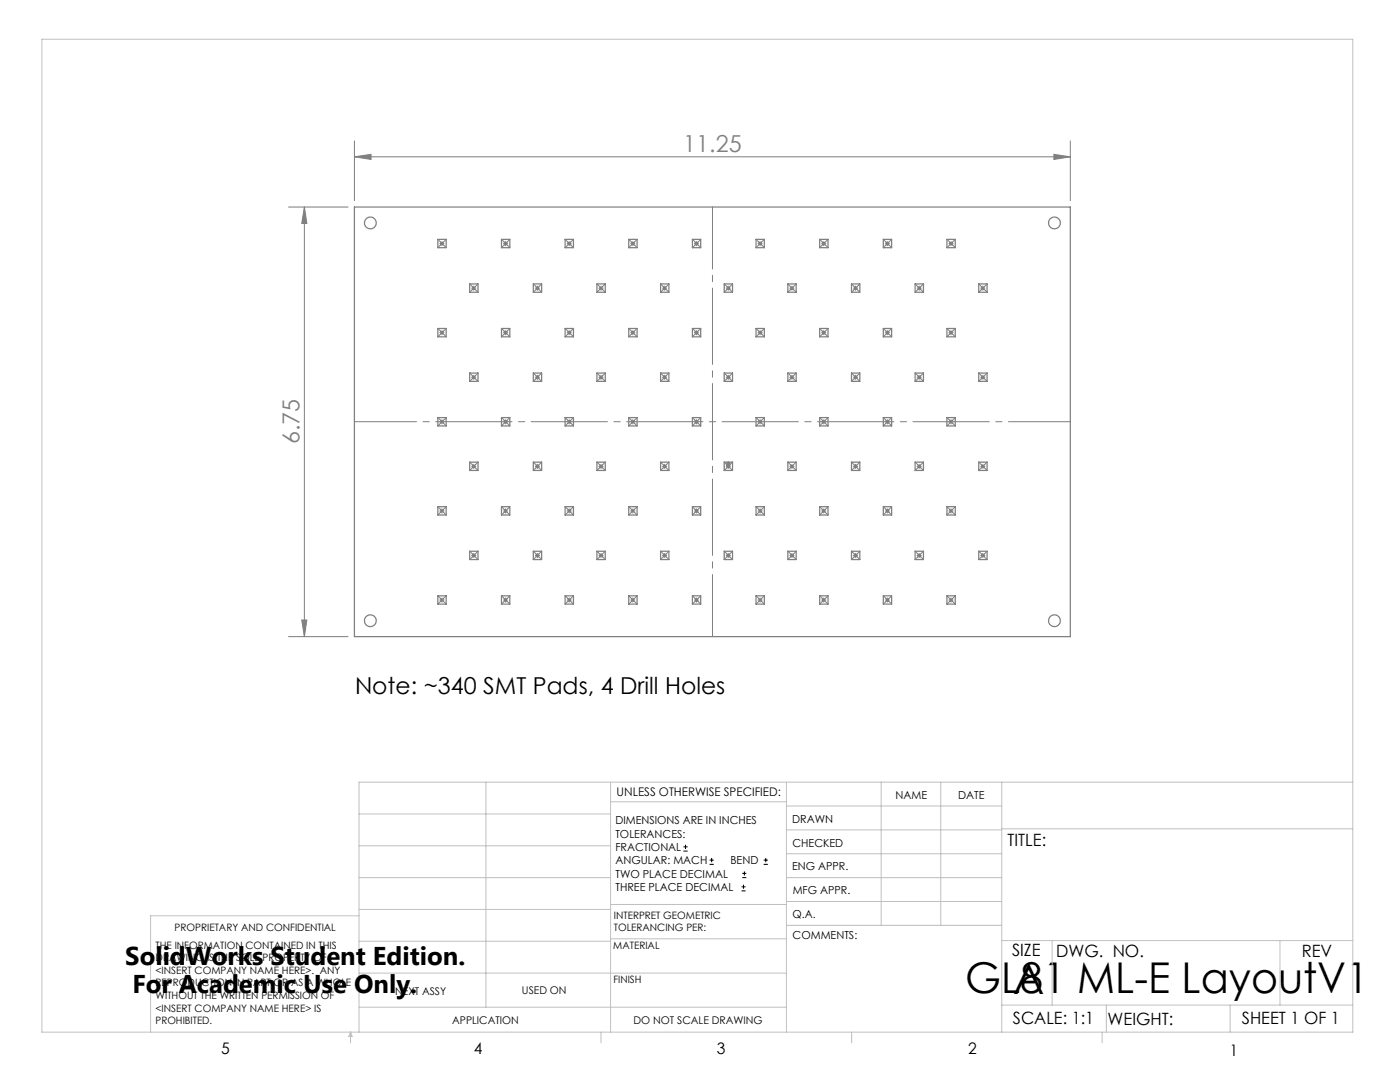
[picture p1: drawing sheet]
<svg xmlns="http://www.w3.org/2000/svg" width="279mm" height="216mm" viewBox="0 0 279 216" stroke-linecap="round" stroke-linejoin="round" font-family="sans-serif">
<g fill="none" stroke="#000" stroke-width=".2">
<path d="M136.4 169.8h.8M136.4 169h.8M136.8 168.6v.8M141.6 172.5h.9M141.6 171.6h.9M142 171.2v.8M148 177.8h.8M148 177h.8M148.1 175.1h.8M148.1 174.3h.8M148.4 176.5v.8M148.6 173.9v.8"/>
<path d="M152.4 172.5h.8M152.4 171.6h.8M152.8 171.2v.8"/>
</g>
<g fill="none" stroke="#808080" stroke-width=".2">
<path d="M70.7 31.3l3.3-.5v1zM70.7 28.1v11.9M70.7 31.3h142.9M210.3 30.8l3.3 .5-3.3 .5zM213.6 28.1v11.9M57.6 41.3h11.9M60.7 41.3v85.7M60.7 41.3l.5 3.3h-1zM87.7 48.6h1M87.8 48.3l.7 .7M88.2 48.1v1M88.5 48.3l-.7 .7"/>
<path d="M94.1 57.5h.9M94.2 57.1l.7 .8M94.5 57v1M94.9 57.1l-.7 .8M100.4 48.6h1M100.5 48.3l.7 .7M100.9 48.1v1M101.2 48.3l-.7 .7M106.8 57.5h.9M106.9 57.1l.7 .8M107.2 57v1M107.6 57.1l-.7 .8"/>
<path d="M113.1 48.6h1M113.2 48.3l.7 .7M113.6 48.1v1M113.9 48.3l-.7 .7M119.5 57.5h.9M119.6 57.1l.7 .8M119.9 57v1M120.3 57.1l-.7 .8M125.8 48.6h1M125.9 48.3l.7 .7M126.3 48.1v1M126.6 48.3l-.7 .7"/>
<path d="M132.2 57.5h.9M132.3 57.1l.7 .8M132.6 57v1M133 57.1l-.7 .8M138.5 48.6h1M138.6 48.3l.7 .7M139 48.1v1M139.3 48.3l-.7 .7M144.9 57.5h.9M145 57.1l.7 .8M145.3 57v1M145.7 57.1l-.7 .8"/>
<path d="M151.2 48.6h1M151.3 48.3l.7 .7M151.7 48.1v1M152 48.3l-.7 .7M157.6 57.5h.9M157.7 57.1l.7 .8M158 57v1M158.4 57.1l-.7 .8M163.9 48.6h1M164 48.3l.7 .7M164.4 48.1v1M164.7 48.3l-.7 .7"/>
<path d="M170.3 57.5h.9M170.4 57.1l.7 .8M170.7 57v1M171.1 57.1l-.7 .8M176.6 48.6h1M176.7 48.3l.7 .7M177.1 48.1v1M177.4 48.3l-.7 .7M183 57.5h.9M183.1 57.1l.7 .8M183.4 57v1M183.8 57.1l-.7 .8"/>
<path d="M189.3 48.6h1M189.4 48.3l.7 .7M189.8 48.1v1M190.1 48.3l-.7 .7M195.7 57.5h.9M195.8 57.1l.7 .8M196.1 57v1M196.5 57.1l-.7 .8M87.7 66.4h1M87.8 66l.7 .7M88.2 65.9v1M88.5 66l-.7 .7"/>
<path d="M94.1 75.3h.9M94.2 74.9l.7 .7M94.5 74.8v1M94.9 74.9l-.7 .7M100.4 66.4h1M100.5 66l.7 .7M100.9 65.9v1M101.2 66l-.7 .7M106.8 75.3h.9M106.9 74.9l.7 .7M107.2 74.8v1M107.6 74.9l-.7 .7"/>
<path d="M113.1 66.4h1M113.2 66l.7 .7M113.6 65.9v1M113.9 66l-.7 .7M119.5 75.3h.9M119.6 74.9l.7 .7M119.9 74.8v1M120.3 74.9l-.7 .7M125.8 66.4h1M125.9 66l.7 .7M126.3 65.9v1M126.6 66l-.7 .7"/>
<path d="M132.2 75.3h.9M132.3 74.9l.7 .7M132.6 74.8v1M133 74.9l-.7 .7M138.5 66.4h1M138.6 66l.7 .7M139 65.9v1M139.3 66l-.7 .7M144.9 75.3h.9M145 74.9l.7 .7M145.3 74.8v1M145.7 74.9l-.7 .7"/>
<path d="M151.2 66.4h1M151.3 66l.7 .7M151.7 65.9v1M152 66l-.7 .7M157.6 75.3h.9M157.7 74.9l.7 .7M158 74.8v1M158.4 74.9l-.7 .7M163.9 66.4h1M164 66l.7 .7M164.4 65.9v1M164.7 66l-.7 .7"/>
<path d="M170.3 75.3h.9M170.4 74.9l.7 .7M170.7 74.8v1M171.1 74.9l-.7 .7M176.6 66.4h1M176.7 66l.7 .7M177.1 65.9v1M177.4 66l-.7 .7M183 75.3h.9M183.1 74.9l.7 .7M183.4 74.8v1M183.8 74.9l-.7 .7"/>
<path d="M189.3 66.4h1M189.4 66l.7 .7M189.8 65.9v1M190.1 66l-.7 .7M195.7 75.3h.9M195.8 74.9l.7 .7M196.1 74.8v1M196.5 74.9l-.7 .7M87.7 84.2h1M87.8 83.8l.7 .7M88.2 83.7v1M88.5 83.8l-.7 .7"/>
<path d="M94.1 93.1h.9M94.2 92.7l.7 .7M94.5 92.6v1M94.9 92.7l-.7 .7M100.4 84.2h1M100.5 83.8l.7 .7M100.9 83.7v1M101.2 83.8l-.7 .7M106.8 93.1h.9M106.9 92.7l.7 .7M107.2 92.6v1M107.6 92.7l-.7 .7"/>
<path d="M113.1 84.2h1M113.2 83.8l.7 .7M113.6 83.7v1M113.9 83.8l-.7 .7M119.5 93.1h.9M119.6 92.7l.7 .7M119.9 92.6v1M120.3 92.7l-.7 .7M125.8 84.2h1M125.9 83.8l.7 .7M126.3 83.7v1M126.6 83.8l-.7 .7"/>
<path d="M132.2 93.1h.9M132.3 92.7l.7 .7M132.6 92.6v1M133 92.7l-.7 .7M138.5 84.2h1M138.6 83.8l.7 .7M139 83.7v1M139.3 83.8l-.7 .7M144.9 93.1h.9M144.9 92.5h.9M145 92.7l.7 .7M145 92.2l.7 .7"/>
<path d="M145.3 92v1.6M145.7 92.7l-.7 .7M145.7 92.2l-.7 .7M151.2 84.2h1M151.3 83.8l.7 .7M151.7 83.7v1M152 83.8l-.7 .7M157.6 93.1h.9M157.7 92.7l.7 .7M158 92.6v1M158.4 92.7l-.7 .7M163.9 84.2h1"/>
<path d="M164 83.8l.7 .7M164.4 83.7v1M164.7 83.8l-.7 .7M170.3 93.1h.9M170.4 92.7l.7 .7M170.7 92.6v1M171.1 92.7l-.7 .7M176.6 84.2h1M176.7 83.8l.7 .7M177.1 83.7v1M177.4 83.8l-.7 .7M183 93.1h.9"/>
<path d="M183.1 92.7l.7 .7M183.4 92.6v1M183.8 92.7l-.7 .7M189.3 84.2h1M189.4 83.8l.7 .7M189.8 83.7v1M190.1 83.8l-.7 .7M195.7 93.1h.9M195.8 92.7l.7 .7M196.1 92.6v1M196.5 92.7l-.7 .7M87.7 119.7h1"/>
<path d="M87.7 102h1M87.8 119.4l.7 .7M87.8 101.6l.7 .7M88.2 101.5v.9M88.2 119.2v1M88.5 119.4l-.7 .7M88.5 101.6l-.7 .7M94.1 110.8h.9M94.2 110.5l.7 .7M94.5 110.3v1M94.9 110.5l-.7 .7M100.4 119.7h1"/>
<path d="M100.4 102h1M100.5 101.6l.7 .7M100.5 119.4l.7 .7M100.9 101.5v.9M100.9 119.2v1M101.2 101.6l-.7 .7M101.2 119.4l-.7 .7M106.8 110.8h.9M106.9 110.5l.7 .7M107.2 110.3v1M107.6 110.5l-.7 .7M113.1 119.7h1"/>
<path d="M113.1 102h1M113.2 101.6l.7 .7M113.2 119.4l.7 .7M113.6 101.5v.9M113.6 119.2v1M113.9 101.6l-.7 .7M113.9 119.4l-.7 .7M119.5 110.8h.9M119.6 110.5l.7 .7M119.9 110.3v1M120.3 110.5l-.7 .7M125.8 119.7h1"/>
<path d="M125.8 102h1M125.9 101.6l.7 .7M125.9 119.4l.7 .7M126.3 101.5v.9M126.3 119.2v1M126.6 101.6l-.7 .7M126.6 119.4l-.7 .7M132.2 110.8h.9M132.3 110.5l.7 .7M132.6 110.3v1M133 110.5l-.7 .7M138.5 119.7h1"/>
<path d="M138.5 102h1M138.6 101.6l.7 .7M138.6 119.4l.7 .7M139 101.5v.9M139 119.2v1M139.3 101.6l-.7 .7M139.3 119.4l-.7 .7M144.9 110.8h.9M145 110.5l.7 .7M145.3 110.3v1M145.7 110.5l-.7 .7M151.2 119.7h1"/>
<path d="M151.2 102h1M151.3 101.6l.7 .7M151.3 119.4l.7 .7M151.7 101.5v.9M151.7 119.2v1M152 101.6l-.7 .7M152 119.4l-.7 .7M157.6 110.8h.9M157.7 110.5l.7 .7M158 110.3v1M158.4 110.5l-.7 .7M163.9 119.7h1"/>
<path d="M163.9 102h1M164 101.6l.7 .7M164 119.4l.7 .7M164.4 101.5v.9M164.4 119.2v1M164.7 101.6l-.7 .7M164.7 119.4l-.7 .7M170.3 110.8h.9M170.4 110.5l.7 .7M170.7 110.3v1M171.1 110.5l-.7 .7M176.6 119.7h1"/>
<path d="M176.6 102h1M176.7 101.6l.7 .7M176.7 119.4l.7 .7M177.1 101.5v.9M177.1 119.2v1M177.4 101.6l-.7 .7M177.4 119.4l-.7 .7M183 110.8h.9M183.1 110.5l.7 .7M183.4 110.3v1M183.8 110.5l-.7 .7M189.3 119.7h1"/>
<path d="M189.3 102h1M189.4 101.6l.7 .7M189.4 119.4l.7 .7M189.8 101.5v.9M189.8 119.2v1M190.1 101.6l-.7 .7M190.1 119.4l-.7 .7M195.7 110.8h.9M195.8 110.5l.7 .7M196.1 110.3v1M196.5 110.5l-.7 .7M57.6 127h11.9"/>
<path d="M60.2 123.7h1l-.5 3.3z"/>
</g>
<g fill="none" stroke="#808080" stroke-width=".25">
<path d="M70.7 41.3h142.9v85.7h-142.9zM87.4 47.8h1.6v1.6h-1.6zM93.7 56.7h1.7v1.6h-1.7zM100.1 47.8h1.6v1.6h-1.6zM106.4 56.7h1.7v1.6h-1.7zM112.8 47.8h1.6v1.6h-1.6zM119.1 56.7h1.7v1.6h-1.7zM125.5 47.8h1.6v1.6h-1.6zM131.8 56.7h1.7v1.6h-1.7zM138.2 47.8h1.6v1.6h-1.6zM144.5 56.7h1.7v1.6h-1.7zM150.9 47.8h1.6v1.6h-1.6z"/>
<path d="M157.2 56.7h1.7v1.6h-1.7zM163.6 47.8h1.6v1.6h-1.6zM169.9 56.7h1.7v1.6h-1.7zM176.3 47.8h1.6v1.6h-1.6zM182.6 56.7h1.7v1.6h-1.7zM189 47.8h1.6v1.6h-1.6zM195.3 56.7h1.7v1.6h-1.7zM87.4 65.5h1.6v1.7h-1.6zM93.7 74.4h1.7v1.7h-1.7zM100.1 65.5h1.6v1.7h-1.6zM106.4 74.4h1.7v1.7h-1.7zM112.8 65.5h1.6v1.7h-1.6z"/>
<path d="M119.1 74.4h1.7v1.7h-1.7zM125.5 65.5h1.6v1.7h-1.6zM131.8 74.4h1.7v1.7h-1.7zM138.2 65.5h1.6v1.7h-1.6zM144.5 74.4h1.7v1.7h-1.7zM150.9 65.5h1.6v1.7h-1.6zM157.2 74.4h1.7v1.7h-1.7zM163.6 65.5h1.6v1.7h-1.6zM169.9 74.4h1.7v1.7h-1.7zM176.3 65.5h1.6v1.7h-1.6zM182.6 74.4h1.7v1.7h-1.7zM189 65.5h1.6v1.7h-1.6z"/>
<path d="M195.3 74.4h1.7v1.7h-1.7zM87.4 83.3h1.6v1.7h-1.6zM93.7 92.2h1.7v1.7h-1.7zM100.1 83.3h1.6v1.7h-1.6zM106.4 92.2h1.7v1.7h-1.7zM112.8 83.3h1.6v1.7h-1.6zM119.1 92.2h1.7v1.7h-1.7zM125.5 83.3h1.6v1.7h-1.6zM131.8 92.2h1.7v1.7h-1.7zM138.2 83.3h1.6v1.7h-1.6zM144.5 92.2h1.7v1.7h-1.7zM150.9 83.3h1.6v1.7h-1.6z"/>
<path d="M157.2 92.2h1.7v1.7h-1.7zM163.6 83.3h1.6v1.7h-1.6zM169.9 92.2h1.7v1.7h-1.7zM176.3 83.3h1.6v1.7h-1.6zM182.6 92.2h1.7v1.7h-1.7zM189 83.3h1.6v1.7h-1.6zM195.3 92.2h1.7v1.7h-1.7zM87.4 101.1h1.6v1.7h-1.6zM87.4 118.9h1.6v1.6h-1.6zM93.7 110h1.7v1.7h-1.7zM100.1 101.1h1.6v1.7h-1.6zM100.1 118.9h1.6v1.6h-1.6z"/>
<path d="M106.4 110h1.7v1.7h-1.7zM112.8 101.1h1.6v1.7h-1.6zM112.8 118.9h1.6v1.6h-1.6zM119.1 110h1.7v1.7h-1.7zM125.5 101.1h1.6v1.7h-1.6zM125.5 118.9h1.6v1.6h-1.6zM131.8 110h1.7v1.7h-1.7zM138.2 101.1h1.6v1.7h-1.6zM138.2 118.9h1.6v1.6h-1.6zM144.5 110h1.7v1.7h-1.7zM150.9 101.1h1.6v1.7h-1.6zM150.9 118.9h1.6v1.6h-1.6z"/>
<path d="M157.2 110h1.7v1.7h-1.7zM163.6 101.1h1.6v1.7h-1.6zM163.6 118.9h1.6v1.6h-1.6zM169.9 110h1.7v1.7h-1.7zM176.3 101.1h1.6v1.7h-1.6zM176.3 118.9h1.6v1.6h-1.6zM182.6 110h1.7v1.7h-1.7zM189 101.1h1.6v1.7h-1.6zM189 118.9h1.6v1.6h-1.6zM195.3 110h1.7v1.7h-1.7z"/>
<circle cx="73.9" cy="44.5" r="1.17"/>
<circle cx="210.4" cy="44.5" r="1.17"/>
<circle cx="73.9" cy="123.9" r="1.18"/>
<circle cx="210.4" cy="123.8" r="1.18"/>
</g>
<g fill="none" stroke="#c0c0c0" stroke-width=".2">
<path d="M8.4 7.8h261.6v198.2h-261.6zM97 156.1v44.9M121.8 156.1v49.9M121.8 160h35.2M157 156.1v49.9M175.9 156.1v28.5M187.7 156.1v28.5M199.9 156.1v49.9M270 156.1h-198.4v49.9M71.6 175.1h50.2M71.6 168.8h50.2M71.6 162.4h50.2"/>
<path d="M157 170.4h42.9M157 165.6h42.9M157 160.8h42.9M157 175.1h42.9M157 179.9h42.9M199.9 165.4h70.1M71.6 194.2h85.4M71.6 187.8h50.2M71.6 181.5h50.2M71.6 182.7h-41.5v23.3M121.8 187.3h35.2M121.8 180.5h35.2"/>
<path d="M157 184.6h42.9M199.9 187.7h70.1M210 187.7v12.9M255.4 187.7v12.9M70 206v2.1M70 206l.3 .8h-.7zM71.6 201h85.4M119.9 206v2.1M170 206v2.1M199.9 200.6h70.1M220 206v2.1M220.8 200.6v5.4"/>
<path d="M245.5 200.6v5.4"/>
</g>
<g fill="none" stroke="#808080" stroke-width=".2" stroke-dasharray="15.2 1.3 1.3 1.3">
<path d="M89 49.4l-1.6-1.6M89 47.8l-1.6 1.6M95.4 58.3l-1.7-1.6M95.4 56.7l-1.7 1.6M101.7 49.4l-1.6-1.6M101.7 47.8l-1.6 1.6M108.1 58.3l-1.7-1.6M108.1 56.7l-1.7 1.6M114.4 49.4l-1.6-1.6M114.4 47.8l-1.6 1.6M120.8 58.3l-1.7-1.6M120.8 56.7l-1.7 1.6"/>
<path d="M127.1 49.4l-1.6-1.6M127.1 47.8l-1.6 1.6M133.5 58.3l-1.7-1.6M133.5 56.7l-1.7 1.6M139.8 49.4l-1.6-1.6M139.8 47.8l-1.6 1.6M146.2 58.3l-1.7-1.6M146.2 56.7l-1.7 1.6M152.5 49.4l-1.6-1.6M152.5 47.8l-1.6 1.6M158.9 58.3l-1.7-1.6M158.9 56.7l-1.7 1.6"/>
<path d="M165.2 49.4l-1.6-1.6M165.2 47.8l-1.6 1.6M171.6 58.3l-1.7-1.6M171.6 56.7l-1.7 1.6M177.9 49.4l-1.6-1.6M177.9 47.8l-1.6 1.6M184.3 58.3l-1.7-1.6M184.3 56.7l-1.7 1.6M190.6 49.4l-1.6-1.6M190.6 47.8l-1.6 1.6M197 58.3l-1.7-1.6M197 56.7l-1.7 1.6"/>
<path d="M89 67.2l-1.6-1.7M89 65.5l-1.6 1.7M95.4 76.1l-1.7-1.7M95.4 74.4l-1.7 1.7M101.7 67.2l-1.6-1.7M101.7 65.5l-1.6 1.7M108.1 76.1l-1.7-1.7M108.1 74.4l-1.7 1.7M114.4 67.2l-1.6-1.7M114.4 65.5l-1.6 1.7M120.8 76.1l-1.7-1.7M120.8 74.4l-1.7 1.7"/>
<path d="M127.1 67.2l-1.6-1.7M127.1 65.5l-1.6 1.7M133.5 76.1l-1.7-1.7M133.5 74.4l-1.7 1.7M139.8 67.2l-1.6-1.7M139.8 65.5l-1.6 1.7M146.2 76.1l-1.7-1.7M146.2 74.4l-1.7 1.7M152.5 67.2l-1.6-1.7M152.5 65.5l-1.6 1.7M158.9 76.1l-1.7-1.7M158.9 74.4l-1.7 1.7"/>
<path d="M165.2 67.2l-1.6-1.7M165.2 65.5l-1.6 1.7M171.6 76.1l-1.7-1.7M171.6 74.4l-1.7 1.7M177.9 67.2l-1.6-1.7M177.9 65.5l-1.6 1.7M184.3 76.1l-1.7-1.7M184.3 74.4l-1.7 1.7M190.6 67.2l-1.6-1.7M190.6 65.5l-1.6 1.7M197 76.1l-1.7-1.7M197 74.4l-1.7 1.7"/>
<path d="M89 85l-1.6-1.7M89 83.3l-1.6 1.7M95.4 93.9l-1.7-1.7M95.4 92.2l-1.7 1.7M101.7 85l-1.6-1.7M101.7 83.3l-1.6 1.7M108.1 93.9l-1.7-1.7M108.1 92.2l-1.7 1.7M114.4 85l-1.6-1.7M114.4 83.3l-1.6 1.7M120.8 93.9l-1.7-1.7M120.8 92.2l-1.7 1.7"/>
<path d="M127.1 85l-1.6-1.7M127.1 83.3l-1.6 1.7M133.5 93.9l-1.7-1.7M133.5 92.2l-1.7 1.7M139.8 85l-1.6-1.7M139.8 83.3l-1.6 1.7M146.2 93.9l-1.7-1.7M146.2 92.2l-1.7 1.7M152.5 85l-1.6-1.7M152.5 83.3l-1.6 1.7M158.9 93.9l-1.7-1.7M158.9 92.2l-1.7 1.7"/>
<path d="M165.2 85l-1.6-1.7M165.2 83.3l-1.6 1.7M171.6 93.9l-1.7-1.7M171.6 92.2l-1.7 1.7M177.9 85l-1.6-1.7M177.9 83.3l-1.6 1.7M184.3 93.9l-1.7-1.7M184.3 92.2l-1.7 1.7M190.6 85l-1.6-1.7M190.6 83.3l-1.6 1.7M197 93.9l-1.7-1.7M197 92.2l-1.7 1.7"/>
<path d="M89 118.9l-1.6 1.6M89 102.8l-1.6-1.7M89 101.1l-1.6 1.7M95.4 111.6l-1.7-1.6M95.4 110l-1.7 1.6M101.7 102.8l-1.6-1.7M101.7 101.1l-1.6 1.7M101.7 118.9l-1.6 1.6M108.1 111.6l-1.7-1.6M108.1 110l-1.7 1.6M114.4 102.8l-1.6-1.7M114.4 101.1l-1.6 1.7"/>
<path d="M114.4 118.9l-1.6 1.6M120.8 111.6l-1.7-1.6M120.8 110l-1.7 1.6M127.1 102.8l-1.6-1.7M127.1 101.1l-1.6 1.7M127.1 118.9l-1.6 1.6M133.5 111.6l-1.7-1.6M133.5 110l-1.7 1.6M139.8 102.8l-1.6-1.7M139.8 101.1l-1.6 1.7M139.8 118.9l-1.6 1.6M146.2 111.6l-1.7-1.6"/>
<path d="M146.2 110l-1.7 1.6M152.5 102.8l-1.6-1.7M152.5 101.1l-1.6 1.7M152.5 118.9l-1.6 1.6M158.9 111.6l-1.7-1.6M158.9 110l-1.7 1.6M165.2 102.8l-1.6-1.7M165.2 101.1l-1.6 1.7M165.2 118.9l-1.6 1.6M171.6 111.6l-1.7-1.6M171.6 110l-1.7 1.6M177.9 102.8l-1.6-1.7"/>
<path d="M177.9 101.1l-1.6 1.7M177.9 118.9l-1.6 1.6M184.3 111.6l-1.7-1.6M184.3 110l-1.7 1.6M190.6 102.8l-1.6-1.7M190.6 101.1l-1.6 1.7M190.6 118.9l-1.6 1.6M197 111.6l-1.7-1.6M197 110l-1.7 1.6M89 120.5l-1.6-1.6M101.7 120.5l-1.6-1.6M114.4 120.5l-1.6-1.6"/>
<path d="M127.1 120.5l-1.6-1.6M139.8 120.5l-1.6-1.6M152.5 120.5l-1.6-1.6M165.2 120.5l-1.6-1.6M177.9 120.5l-1.6-1.6M190.6 120.5l-1.6-1.6"/>
</g>
<path d="M142.2 41.3v85.7M70.8 84.2h142.8" fill="none" stroke="#808080" stroke-width=".2" stroke-dasharray="15.2 1.3 1.3 1.3" stroke-dashoffset="2.9"/>
<g fill="#808080">
<path d="M60.7 41.3l.5 3.3h-1zM60.2 123.7h1l-.5 3.3z"/>
<path d="M70.7 31.3l3.3-.5v1zM210.3 30.8l3.3 .5-3.3 .5z"/>
</g>
<g font-size="8.5">
<text x="192.6" y="198.1">GL81 ML-E LayoutV1</text>
<text x="202.2" y="198.3">A</text>
</g>
<g font-size="5.1">
<text x="25" y="192.5">SolidWorks Student Edition.</text>
<text x="26.4" y="198.1">For Academic Use Only.</text>
</g>
<g font-size="4.7" fill="#808080">
<text x="136.4" y="30.3">11.25</text>
<text x="59.7" y="88.7" transform="rotate(-90 59.7 88.7)">6.75</text>
</g>
<text font-size="4.7" x="70.9" y="138.5">Note: ~340 SMT Pads, 4 Drill Holes</text>
<g font-size="3.4">
<text x="201.1" y="168.8">TITLE:</text>
<text x="202" y="190.8">SIZE</text>
<text x="210.8" y="190.9">DWG. NO.</text>
<text x="259.8" y="191">REV</text>
<text x="202.1" y="204.4">SCALE: 1:1</text>
<text x="221" y="204.5">WEIGHT:</text>
<text x="247.8" y="204.4">SHEET 1 OF 1</text>
</g>
<g font-size="3.2">
<text x="44.2" y="210.4">5</text>
<text x="94.6" y="210.3">4</text>
<text x="143.1" y="210.4">3</text>
<text x="193.2" y="210.3">2</text>
<text x="245.4" y="210.6">1</text>
</g>
<text font-size="2.4" x="123.1" y="158.9">UNLESS OTHERWISE SPECIFIED:</text>
<g font-size="2.2">
<text x="178.7" y="159.4">NAME</text>
<text x="191.2" y="159.4">DATE</text>
<text x="122.8" y="164.5">DIMENSIONS ARE IN INCHES</text>
<text x="122.8" y="167.1">TOLERANCES:</text>
<text x="158.1" y="164.2">DRAWN</text>
<text x="122.8" y="169.8">FRACTIONAL</text>
<text x="122.8" y="172.5">ANGULAR: MACH</text>
<text x="145.8" y="172.5">BEND</text>
<text x="158.1" y="173.7">ENG APPR.</text>
<text x="158.2" y="169.1">CHECKED</text>
<text x="122.8" y="175.1">TWO PLACE DECIMAL</text>
<text x="122.8" y="177.8">THREE PLACE DECIMAL</text>
<text x="158.2" y="178.4">MFG APPR.</text>
<text x="158.2" y="183.2">Q.A.</text>
<text x="158.2" y="187.4">COMMENTS:</text>
</g>
<g font-size="2.1">
<text x="78.8" y="198.5">NEXT ASSY</text>
<text x="104.2" y="198.4">USED ON</text>
<text x="90.2" y="204.3">APPLICATION</text>
<text x="126.4" y="204.3">DO NOT SCALE DRAWING</text>
</g>
<g font-size="2">
<text x="34.8" y="185.7">PROPRIETARY AND CONFIDENTIAL</text>
<text x="122.5" y="183.3">INTERPRET GEOMETRIC</text>
<text x="122.5" y="185.9">TOLERANCING PER:</text>
<text x="31.1" y="189.3">THE INFORMATION CONTAINED IN THIS</text>
<text x="31.1" y="191.8">DRAWING IS THE SOLE PROPERTY OF</text>
<text x="122.4" y="189.4">MATERIAL</text>
<text x="31.1" y="194.3">&lt;INSERT COMPANY NAME HERE&gt;. ANY</text>
<text x="31.1" y="196.8">REPRODUCTION IN PART OR AS A WHOLE</text>
<text x="122.4" y="196.2">FINISH</text>
<text x="31.1" y="199.4">WITHOUT THE WRITTEN PERMISSION OF</text>
<text x="31.1" y="201.9">&lt;INSERT COMPANY NAME HERE&gt; IS</text>
<text x="31.1" y="204.4">PROHIBITED.</text>
</g>
</svg>
